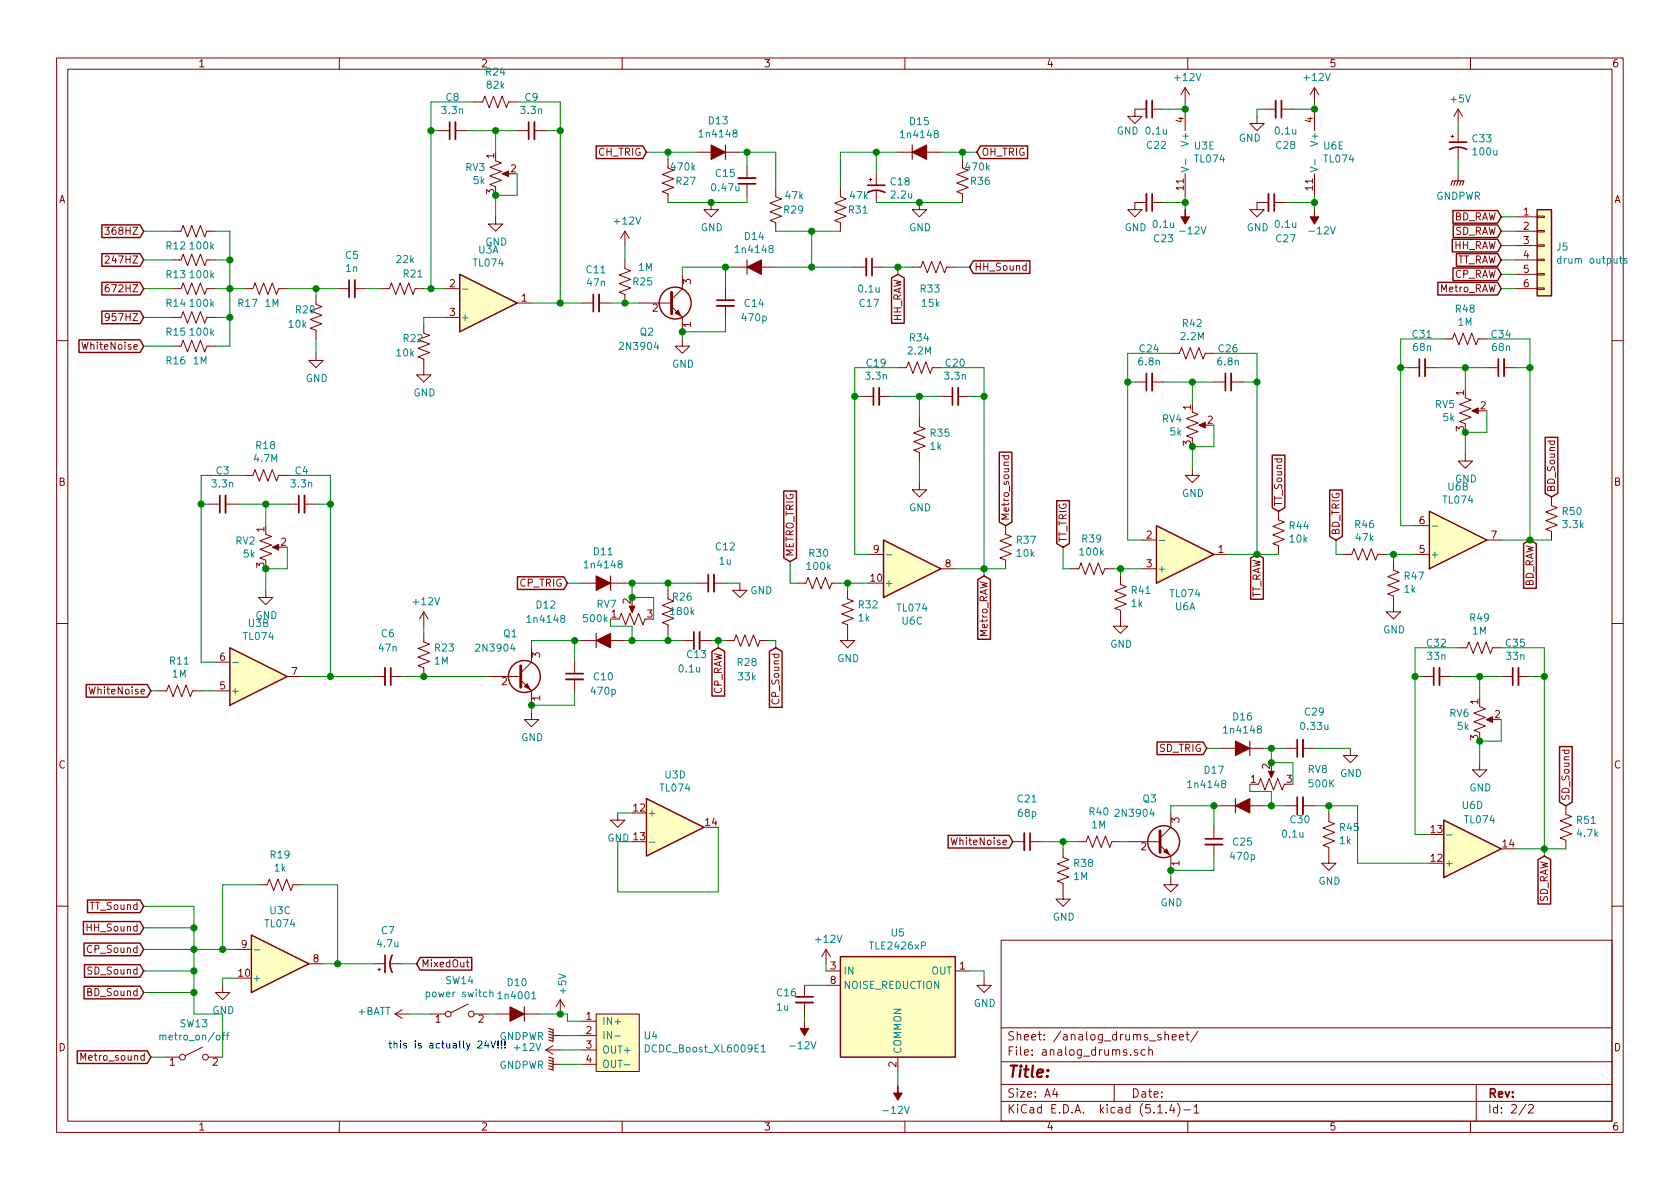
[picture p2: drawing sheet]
<svg xmlns="http://www.w3.org/2000/svg" width="297mm" height="210mm" viewBox="0 0 297 210" stroke-linecap="round" stroke-linejoin="round" font-family="sans-serif">
<g fill="none" stroke="#840000" stroke-width=".18">
<path d="M10 10.3h277v189.9h-277zM12 12.2h273v186.1h-273zM60 10.3v1.9M83.8 18h1.5l.4-1 .8 2 .7-2 .8 2 .8-2 .7 2 .4-1h1.5M110 10.3v1.9M160 10.3v1.9M202.7 19.3h-2v1.3h1.2l-1.2 1.2-1.3-1.2h1.3M203.7 19.3h2M209.5 15.5l-.7 1.3M209.5 15.5v2.5M209.5 19.3v3.8M209.5 15.5l.8 1.3"/>
<path d="M210 10.3v1.9M223.5 19.3h2.1M226.6 19.3h2M232.4 15.5v2.5M232.4 19.3v3.8M232.4 15.5l-.8 1.3M232.4 15.5l.8 1.3M257.8 19.3l-.8 1.3M257.8 19.3v2.5M257.8 19.3l.8 1.3M260 10.3v1.9M77.5 23.1h2"/>
<path d="M80.5 23.1h2M87.6 28.4l1 .4-2 .8 2 .7-2 .8 2 .8-2 .7 1 .4M87.6 38.3v1.3h1.3l-1.3 1.3-1.2-1.3h1.2M89.2 30.7h1M91.4 23.1h2.1M94.5 23.1h2M118.1 28.2v1.5l1 .4-2 .8 2 .7-2 .8 2 .7-2 .8 1 .4v1.5M123.2 26.9h7.6M125.7 35.8v1.3h1.3l-1.3 1.2-1.2-1.2h1.2M132.1 29.5v2M132.1 32.5v2M137.2 33.3v1.5l1 .4-2.1 .7 2.1 .8-2.1 .8 2.1 .7-2.1 .8 1.1 .4v1.5"/>
<path d="M148.6 33.3v1.5l1 .4-2 .7 2 .8-2 .8 2 .7-2 .8 1 .4v1.5M153.7 31.7h.5M153.9 31.5v.5M154.9 30.7v2.1M154.9 33.8v2M158.7 26.9h7.7M162.6 35.8v1.3h1.2l-1.2 1.2-1.3-1.2h1.3M170.2 28.2v1.5l1 .4-2 .8 2 .7-2 .8 2 .7-2 .8 1 .4v1.5M202.7 35.8h-2v1.3h1.2l-1.2 1.2-1.3-1.2h1.3M203.7 35.8h2M209.5 30.7v3.8M222.2 20.6v1.2h1.3l-1.3 1.3-1.2-1.3h1.2"/>
<path d="M224.3 35.8h-2.1v1.3h1.3l-1.3 1.2-1.2-1.2h1.2M225.3 35.8h2M232.4 30.7v3.8M256.5 24.1h.5M256.8 23.9v.5M257.8 23.1v2M257.8 26.2v2M257.8 30.7v1.3M268 38.3h3.8M271.8 38.2h1.2v.3h-1.2zM18.5 40.2h.8l-.4 .5 .4 .1v.4l-.2 .2-.6-.1M18.6 45.4l.5-.1 .2 .3-.8 .9h.8"/>
<path d="M19.2 50.3l-.4 .1a.81 .81 0 0 0 0 1.2h.4l.1-.5-.2-.3h-.3l-.2 .3M19.3 56l-.2 .2h-.4l-.1-.2 .1-.5 .4-.1 .2 .1a.84 .84 0 0 1-.4 1.2h-.2M30.5 56.1h1.5l.4-1 .7 2 .8-2 .8 2 .7-2 .8 2 .4-1h1.5M30.5 51h1.5l.4-1 .7 2.1 .8-2.1 .8 2.1 .7-2.1 .8 2.1 .4-1.1h1.5M30.5 46h1.5l.4-1 .7 2 .8-2 .8 2 .7-2 .8 2 .4-1h1.5M30.5 40.9h1.5l.4-1 .7 2 .8-2 .8 2 .7-2 .8 2 .4-1h1.5M43.2 51h1.5l.4-1 .7 2.1 .8-2.1 .8 2.1 .7-2.1 .8 2.1 .4-1.1h1.5M55.9 53.8l1 .4-2 .8 2 .7-2 .8 2 .8-2 .7 1 .4v1.5M55.9 52.3v1.3M59.7 51h2M62.7 51h2.1M67.3 51h1.5l.4-1 .8 2.1 .7-2.1 .8 2.1 .8-2.1 .7 2.1 .4-1.1h1.5"/>
<path d="M74.9 58.9l1 .4-2 .8 2 .7-2 .8 2 .8-2 .7 1 .4v2.8h1.3l-1.3 1.3-1.2-1.3h1.2M74.9 57.4v1.3M78.7 51h2.6M78.7 56.1h2.6M91.4 53.6h2.6M102.9 53.6h2M105.9 53.6h2M110.5 46v1.5l1 .4-2 .7 2 .8-2 .8 2 .7-2 .8 1 .4v1.5M110.5 40.9v2.5M110.5 40.9l-.8 1.3M110.5 40.9l.8 1.3M113 53.6h5.7"/>
<path d="M118.7 54.2l1.9 1.9v2.6M120.6 59.9v1.3h1.3l-1.3 1.3-1.2-1.3h1.2M120.6 48.5v2.5l-1.9 2M128.3 51v2.1M128.3 54.1v2M129.5 47.2h7.7M151.1 47.2h2.1M154.2 47.2h2M161.3 47.2h1.5l.4-1 .8 2.1 .7-2.1 .8 2.1 .7-2.1 .8 2.1 .4-1.1h1.5M181.4 47h-.3l-.3 .2 .1 .5h.5M181.4 46.5v1.3M255.3 59.9h1.5l.4-1 .7 2.1 .8-2.1 .8 2.1 .7-2.1 .8 2.1 .4-1.1h1.5"/>
<path d="M268 51h3.8M268 46h3.8M268 40.9h3.8M268 43.4h3.8M268 48.5h3.8M271.8 48.4h1.2v.2h-1.2zM271.8 50.9h1.2v.3h-1.2zM271.8 45.8h1.2v.3h-1.2zM271.8 40.8h1.2v.2h-1.2zM271.8 43.3h1.2v.3h-1.2zM10 60.2h2M30.5 61.2h1.5l.4-1 .7 2 .8-2 .8 2 .7-2 .8 2 .4-1h1.5"/>
<path d="M55.9 62.5v1.2h1.2l-1.2 1.3-1.3-1.3h1.3M152.4 70.1h2M155.4 70.1h2.1M158.7 65h1.6l.4-1 .7 2 .8-2 .7 2 .8-2 .8 2 .3-1h1.6M162.6 73.9v1.5l1 .4-2.1 .8 2.1 .7-2.1 .8 2.1 .8-2.1 .7 1.1 .4v1.5M166.4 70.1h2M169.4 70.1h2M200.7 67.6h2M203.7 67.6h2M207 62.5h1.5l.4-1 .8 2 .7-2 .8 2 .8-2 .7 2 .4-1h1.5M210.8 72.9l1 .4-2 .7 2 .8-2 .8 2 .7-2 .8 1 .4M212.3 75.2h1.1"/>
<path d="M214.6 67.6h2.1M217.7 67.6h2M248.9 65h2.1M252 65h2M259.1 70.4l1 .3-2 .8 2 .8-2 .7 2 .8-2 .7 1 .4M260.6 72.6h1M262.9 65h2M265.9 65h2.1M273.6 78h1.3M274.1 78l-.1 .4 .3 .2 .5-.1v-.5M285 60.2h2M36.8 89.1h2.1"/>
<path d="M39.9 89.1h2M43.2 84.1h1.5l.4-1 .7 2 .8-2 .8 2 .7-2 .8 2 .4-1h1.5M47 94.5l1 .4-2 .7 2 .8-2 .7 2 .8-2 .8 1 .4M48.5 96.8h1M50.8 89.1h2M53.8 89.1h2.1M153.7 98h2.5M162.6 85.3v1.3h1.2l-1.2 1.3-1.3-1.3h1.3M177.1 80.6h1.3M177.6 80.6l-.1 .3 .2 .3 .6-.1v-.5M177.8 93v1.5l1 .4-2 .7 2 .8-2 .7 2 .8-2 .8 1 .4v1.5M201.9 95.5h2.6"/>
<path d="M210.8 82.8v1.3h1.3l-1.3 1.2-1.3-1.2h1.3M214.6 98h2.6M226.1 90.4v1.5l1 .4-2.1 .8 2.1 .7-2.1 .8 2.1 .8-2.1 .7 1.1 .4v1.5M237.5 98h1.5l.4-1 .8 2.1 .7-2.1 .8 2.1 .7-2.1 .8 2.1 .4-1.1h1.5M246.4 99.3v1.5l1 .4-2 .8 2 .7-2 .8 2 .8-2 .7 1 .4v2.8h1.2l-1.2 1.3-1.3-1.3h1.3M250.2 98h2.5M250.2 93h2.5M259.1 80.3v1.2h1.2l-1.2 1.3-1.3-1.3h1.3M262.9 95.5h2.5M274.3 87.9v1.5l1 .4-2 .7 2 .8-2 .8 2 .7-2 .8 1 .4v1.5M10 110.3h2M38.1 117.1h2.5"/>
<path d="M47 104.4v1.3h1.3l-1.3 1.2-1.3-1.2h1.3M50.8 119.6h2.5M66 119.6h2.1M69.1 119.6h2M74.9 112v1.5l1 .4-2 .8 2 .7-2 .8 2 .8-2 .7 1 .4v1.5M74.9 108.2v2.5M74.9 108.2l-.7 1.3M74.9 108.2l.8 1.3M86.4 119.6h5.7M94 114.5v2.6l-1.9 1.9M101.6 117.1v2M102.9 113.3h7.6"/>
<path d="M102.9 103.1h7.6M109.2 109.5h.3l.4-1 .7 2 .8-2 .7 2 .8-2 .8 2 .3-1M111.8 106.9v1M118.1 104.4v1.5l1 .4-2 .8 2 .7-2 .8 2 .7-2 .8 1 .4v1.5M120.6 113.3h2.1M123.2 103.1h2M123.7 113.3h2M126.2 103.1h2.1M128.3 113.3h1.5l.4-1 .7 2 .8-2 .8 2 .7-2 .8 2 .4-1h1.5M130.8 103.1v1.3h1.3l-1.3 1.3-1.3-1.3h1.3M141 103.1h1.5l.4-1 .7 2 .8-2 .8 2 .7-2 .8 2 .4-1h1.5M149.9 104.4v1.5l1 .4-2.1 .8 2.1 .7-2.1 .8 2.1 .7-2.1 .8 1.1 .4v2.8h1.2l-1.2 1.2-1.3-1.2h1.3"/>
<path d="M166.4 100.6h2.5M189.2 100.6h1.6l.3-1 .8 2 .8-2 .7 2 .8-2 .7 2 .4-1h1.5M198.1 101.8v1.6l1 .4-2 .7 2 .8-2 .7 2 .8-2 .8 1 .3v2.8h1.3l-1.3 1.3-1.3-1.3h1.3M201.9 100.6h2.6M251.5 119.6h2M254.5 119.6h2M257.8 114.5h1.5l.4-1 .8 2.1 .7-2.1 .8 2.1 .8-2.1 .7 2.1 .4-1.1h1.5M265.4 119.6h2.1M268.5 119.6h2M285 110.3h2M27.9 122.2h1.6l.3-1 .8 2 .8-2 .7 2 .8-2 .8 2 .3-1h1.6M38.1 122.2h2.5"/>
<path d="M92.1 120.3l1.9 1.9v2.5M94 126v1.2h1.2l-1.2 1.3-1.3-1.3h1.3M101.6 120.1v2.1M215.9 132.3h7.6M222.2 138.7h.3l.4-1 .7 2 .8-2 .8 2 .7-2 .8 2 .4-1M224.8 136.1v1.1M227.3 132.3h2.1M230.4 132.3h2M238.8 132.3v1.3h1.2l-1.2 1.3-1.3-1.3h1.3M261.6 134.9v1.2h1.3l-1.3 1.3-1.3-1.3h1.3M261.6 125l1 .3-2 .8 2 .8-2 .7 2 .8-2 .8 1 .3M263.1 127.2h1.1"/>
<path d="M45.7 156.5h1.5l.4-1.1 .8 2.1 .7-2.1 .8 2.1 .8-2.1 .7 2.1 .4-1h1.5M109.2 143.8v1.2h1.3l-1.3 1.3-1.3-1.3h1.3M179.1 148.8h2M182.1 148.8h2M188 150.1v1.5l1 .4-2.1 .8 2.1 .7-2.1 .8 2.1 .8-2.1 .7 1.1 .4v2.8h1.2l-1.2 1.3-1.3-1.3h1.3M190.5 148.8h1.5l.4-1 .8 2.1 .7-2.1 .8 2.1 .8-2.1 .7 2.1 .4-1.1h1.5M199.4 148.8h5.7M205.1 149.5l1.9 1.9v2.5M207 155.2v1.3h1.3l-1.3 1.2-1.3-1.2h1.3M207 143.8v2.5l-1.9 1.9M214.6 146.3v2M214.6 149.3v2.1"/>
<path d="M215.9 142.5h7.6M227.3 142.5h2.1M230.4 142.5h2M234.9 143.8v1.5l1.1 .4-2.1 .7 2.1 .8-2.1 .7 2.1 .8-2.1 .8 1 .4v2.7h1.3l-1.3 1.3-1.2-1.3h1.2M276.9 142.5v1.5l1 .4-2.1 .8 2.1 .7-2.1 .8 2.1 .7-2.1 .8 1.1 .4v1.5M10 160.2h2M39.4 174.2v1.3h1.2l-1.2 1.3-1.3-1.3h1.3M41.9 167.9h2.5M54.6 170.4h2.5M66 170.4h2.1M66.8 171.4h.5M67.1 171.2v.5"/>
<path d="M69.1 170.4h2M69.8 179.3h2.6M69.8 179.3l1.3 .8M71.1 178.6l-1.3 .7M76.2 179.3h2.5M82.4 170.1h.5M82.6 169.7v1.1l.3 .2M82.8 177.5l-3 1.6M83.8 179.3h2.6M87.6 179.3h7.6M99.1 176.8l-.8 1.2M99.1 176.8v2.5"/>
<path d="M99.1 176.8l.7 1.2M105.4 179.3h7.6v10.2h-7.6zM142.2 174.2v2.1M142.2 177.3v2M146 171.7h2.6M146 174.2h2.6M146 167.9l-.7 1.3M146 167.9v2.5M146 167.9l.8 1.3M168.9 171.7h2.5M174 173v1.2h1.3l-1.3 1.3-1.3-1.3h1.3M177 166.3h108v32h-108z"/>
<path d="M285 160.2h2M29.2 186.9h2.5M35.8 185.2l-3 1.5M36.8 186.9h2.6M60 198.3v1.9M96.5 185.7l1.3 .7M96.5 185.7h2.6M97.8 184.9l-1.3 .8M97.8 183.1h1.3M97.8 188.2h1.3M102.9 185.7h2.5M102.9 180.6h2.5"/>
<path d="M102.9 183.1h2.5M102.9 188.2h2.5M110 198.3v1.9M158.7 186.9v2.6M160 198.3v1.9M177 194.8h108M177 191.8h108M177 187.8h108M177 181.8h108M186.5 192.5l-.4 1h1M186.8 193v1M197 191.8v3"/>
<path d="M201.1 185.7l-.3-.1-.2 .2v.2l.5 .2v.3h-.5M202.5 185.7l-.4-.1-.3 .3v.6l.3 .1 .4-.1M203.1 185.7l.2-.1 .4 .1 .1 .9M203.1 185.1v1.5M204.7 196.8h.8M206 183.1l.2-.2 .4 .1v.9M206.2 196.7v.1M207.2 195.2l-.4 1.1h.9M207.3 183.4l.7-.1-.1-.3-.4-.1-.2 .2v.7h.6M207.5 195.8v1M208.2 195.1a1.71 1.71 0 0 1 0 2.3M208.5 183.4l.7-.1v-.3l-.4-.1-.3 .2 .1 .7h.6"/>
<path d="M209.3 196.3h1.2M209.7 182.9h.6M209.9 182.4v1.3l.4 .2M210 198.3v1.9M211.1 195.8l.4-.5v1.5M211.1 196.8h.9M211.8 182.3l-1.3 2M260 198.3v1.9M261 191.8v6.5M269.8 195.2l-1.2 2M270.3 195.5l.2-.2h.3l.3 .5-.9 1h.9"/>
<circle cx="79.2" cy="179.3" r=".51"/>
<circle cx="83.3" cy="179.3" r=".51"/>
<circle cx="32.3" cy="186.9" r=".51"/>
<circle cx="36.3" cy="186.9" r=".51"/>
</g>
<g fill="none" stroke="#840000" stroke-width=".33">
<path d="M202.7 17.8v3M225.6 17.8v3M80.5 21.6v3M94.5 21.6v3M130.6 31.5h3M202.7 34.3v3M224.3 34.3v3M62.7 49.5v3.1M105.9 52.1v3M126.7 54.1h3.1M153.2 45.7v3.1M155.4 68.6v3"/>
<path d="M169.4 68.6v3M203.7 66v3.1M217.7 66v3.1M252 63.5v3M265.9 63.5v3M39.9 87.6v3.1M53.8 87.6v3.1M68.1 118.1v3.1M123.7 111.8v3M126.2 101.6v3M254.5 118.1v3.1M268.5 118.1v3.1"/>
<path d="M100.1 120.1h3M230.4 130.8v3.1M181.1 147.3v3.1M213.1 149.3h3.1M230.4 141v3M140.7 177.3h3.1"/>
</g>
<g fill="none" stroke="#840000" stroke-width=".3">
<path d="M203.7 17.8v3M226.6 17.8v3M79.5 21.6v3M93.5 21.6v3M130.6 32.5h3M153.4 34a3.2 3.2 0 0 1 3.1 0M153.4 32.8h3.1M203.7 34.3v3M225.3 34.3v3M256.3 26.4a3.2 3.2 0 0 1 3 0M256.3 25.1h3M61.7 49.5v3.1"/>
<path d="M104.9 52.1v3M126.7 53.1h3.1M154.2 45.7v3.1M154.4 68.6v3M168.4 68.6v3M202.7 66v3.1M216.7 66v3.1M251 63.5v3M264.9 63.5v3M38.9 87.6v3.1M52.8 87.6v3.1M69.1 118.1v3.1"/>
<path d="M100.1 119.1h3M122.7 111.8v3M125.2 101.6v3M253.5 118.1v3.1M267.5 118.1v3.1M229.4 130.8v3.1M182.1 147.3v3.1M213.1 148.3h3.1M229.4 141v3M68.1 168.9v3.1M69.3 168.9a3.2 3.2 0 0 0 0 3.1M140.7 176.3h3.1"/>
</g>
<g fill="none" stroke="#840000" stroke-width=".2">
<path d="M128.3 25.6v2.6M161.3 25.6v2.6M256.5 32.8l.3-.8h2l-.2 .8M257.3 32l-.3 .8M257.8 32l-.2 .8M258.3 32l-.2 .8M132.1 46v2.5M105.4 112v2.5M107.9 101.8v2.6M221 131.1v2.5M218.4 141.2v2.6M92.7 178v2.6"/>
<path d="M97 181.9l.8 .2v2l-.8-.2M97 182.4l.8 .2M97 182.9l.8 .2M97 183.4l.8 .2M97 186.9l.8 .3v2l-.8-.2M97 187.4l.8 .3M97 188l.8 .2M97 188.5l.8 .2"/>
</g>
<g fill="#840000" stroke="#840000" stroke-width=".2">
<path d="M125.7 25.6l2.6 1.3-2.6 1.3z"/>
<path d="M161.3 26.9l2.5-1.3v2.6z"/>
<path d="M105.4 113.3l2.5-1.3v2.5z"/>
<path d="M105.4 101.8l2.5 1.3-2.5 1.3z"/>
<path d="M132.1 47.2l2.5-1.2v2.5z"/>
<path d="M90.2 178l2.5 1.3-2.5 1.3z"/>
<path d="M218.4 142.5l2.6-1.3v2.6z"/>
<path d="M218.4 131.1l2.6 1.2-2.6 1.3z"/>
</g>
<g fill="#840000" stroke="#840000" stroke-width=".18">
<path d="M48.1 96.8l1.2-.5v1z"/>
<path d="M92.7 121.4l.5-.5 .5 1z"/>
<path d="M205.7 150.6l.5-.5 .6 1z"/>
<path d="M88.8 30.7l1.1-.5v1z"/>
<path d="M119.4 55.4l.5-.5 .5 1z"/>
<path d="M224.3 136.4h1l-.5 1.1z"/>
<path d="M111.3 107.2h1l-.5 1.1z"/>
<path d="M209.5 37.1v1.2h.8l-.8 1.3-.7-1.3h.7z"/>
<path d="M232.4 37.1v1.2h.8l-.8 1.3-.8-1.3h.8z"/>
<path d="M158.7 192v1.3h.8l-.8 1.3-.7-1.3h.7z"/>
<path d="M142.2 180.6v1.3h.8l-.8 1.2-.7-1.2h.7z"/>
<path d="M260.2 72.6l1.2-.5v1z"/>
<path d="M262.8 127.2l1.1-.5v1.1z"/>
<path d="M212 75.2l1.1-.5v1z"/>
</g>
<g fill="#ffffc2" stroke="#ffffc2" stroke-width=".18">
<path d="M156.2 95.5l10.2 5.1-10.2 5.1z"/>
<path d="M255.3 145l10.1 5.1-10.1 5.1z"/>
<path d="M81.3 48.5l10.1 5.1-10.1 5.1z"/>
<path d="M40.6 114.5l10.2 5.1-10.2 5.1z"/>
<path d="M44.4 165.3l10.2 5.1-10.2 5.1z"/>
<path d="M114.3 141.2l10.2 5.1-10.2 5.1z"/>
<path d="M271.8 37.1h2.5v15.2h-2.5z"/>
<path d="M148.6 169.2h20.3v17.7h-20.3z"/>
<path d="M105.4 179.3h7.6v10.2h-7.6z"/>
<path d="M252.7 90.4l10.2 5.1-10.2 5.1z"/>
<path d="M204.5 93l10.1 5-10.1 5.1z"/>
</g>
<g fill="none" stroke="#840000" stroke-width=".25">
<path d="M18 39.8h6.8l.6 1.1-.6 1.1h-6.8zM105.4 25.8h8.3l.6 1.1-.6 1.1h-8.3zM173.4 25.8h8.3v2.2h-8.3l-.7-1.1zM256.9 37.2h7.9l.6 1.1-.6 1.2h-7.9zM256.9 39.8h7.9l.6 1.1-.6 1.1h-7.9zM271.8 37.1h2.5v15.2h-2.5zM18 49.9h6.8l.6 1.1-.6 1.2h-6.8zM18 55h6.8l.6 1.1-.6 1.1h-6.8zM18 44.9h6.8l.6 1.1-.6 1.1h-6.8zM81.3 48.5l10.1 5.1-10.1 5.1zM157.6 49.1l1.1-.6 1.2 .6v8.1h-2.3zM172.1 46.1h10v2.3h-10l-.7-1.2z"/>
<path d="M254.2 49.9h10.6l.6 1.1-.6 1.2h-10.6zM256.8 42.3h8l.6 1.1-.6 1.1h-8zM256.9 47.4h7.9l.6 1.1-.6 1.1h-7.9zM257.5 44.9h7.3l.6 1.1-.6 1.1h-7.3zM14 60.1h10.8l.6 1.1-.6 1.1h-10.8zM176.7 80h2.2v12.3l-1.1 .7-1.1-.7zM273.2 77.3h2.2v9.9l-1.1 .7-1.1-.7zM138.6 86.8h2.2v11.9l-1.1 .6-1.1-.6zM156.2 95.5l10.2 5.1-10.2 5.1zM186.8 88.5h2.3v7.6l-1.1 .7-1.2-.7zM204.5 93l10.1 5-10.1 5.1zM221.1 98.7l1.1-.7 1.2 .7v7.3h-2.3z"/>
<path d="M224.9 80.5h2.3v9.3l-1.1 .6-1.2-.6zM235.1 86.7h2.2v8.2l-1.1 .6-1.1-.6zM252.7 90.4l10.2 5.1-10.2 5.1zM269.4 96.1l1.1-.6 1.1 .6v7.9h-2.2zM40.6 114.5l10.2 5.1-10.2 5.1zM91.5 102h8.2l.6 1.1-.6 1.1h-8.2zM125.9 115.2l1.1-.7 1.1 .7v7.9h-2.2zM136 115.2l1.2-.7 1.1 .7v9.9h-2.3zM172.9 102.5l1.1-.7 1.1 .7v10.5h-2.2zM15.2 121.1h10.8l.7 1.1-.7 1.1h-10.8zM204.6 131.2h8.1l.7 1.1-.7 1.1h-8.1zM275.7 132h2.3v9.9l-1.1 .6-1.2-.6z"/>
<path d="M15.5 159.2h9.3l.6 1.1-.6 1.1h-9.3zM114.3 141.2l10.2 5.1-10.2 5.1zM167.6 147.7h10.8l.7 1.1-.7 1.2h-10.8zM255.3 145l10.1 5.1-10.1 5.1zM271.9 152l1.1-.6 1.2 .6v7.9h-2.3zM14.8 163h10l.6 1.1-.6 1.1h-10zM14.9 174.4h9.9l.6 1.1-.6 1.1h-9.9zM14.9 166.8h9.9l.6 1.1-.6 1.1h-9.9zM14.9 170.6h9.9l.6 1.1-.6 1.1h-9.9zM44.4 165.3l10.2 5.1-10.2 5.1zM74.3 169.3h9.1v2.2h-9.1l-.6-1.1zM148.6 169.2h20.3v17.7h-20.3z"/>
<path d="M13.7 185.8h12.3l.7 1.1-.7 1.2h-12.3z"/>
<circle cx="119.4" cy="53.6" r="2.82"/>
<circle cx="92.7" cy="119.6" r="2.82"/>
<circle cx="205.7" cy="148.8" r="2.82"/>
</g>
<g fill="none" stroke="#008484" stroke-width=".18">
<path d="M208.8 29.5l1.3 .5-1.3 .4M209.6 28.2v.9M231.7 29.5l1.3 .5-1.3 .4M232.5 28.2v.9M81.8 51.1h1M286.3 45.7h.5M286.5 45.3v1.1l.3 .2M287.7 45.8l-.3-.1-.2 .2v.2l.5 .1v.3h-.5M156.7 98.1h1M205 95.6h.9M253.2 93h1M41.1 117.2h1"/>
<path d="M114.8 148.9h1M255.8 147.6h.9M44.9 168h1M86.6 175.6l.2-.2 .3 .1 .1 .8M86.6 175v1.3M94 176.6h.8M28.3 183.2l.1-.1h.4v.8M28.3 183.1v.8M39.3 183.1h.5M39.8 182.6l-.4 .2v1.1M40 183.1h.5M40.5 182.6l-.3 .2v1.1"/>
<path d="M108.7 183.2h1M110.4 188.3h1M134.6 185.1l.4-.3v1.2M134.6 186h.7"/>
</g>
<path d="M118.7 51.7v3.8M92.1 117.7v3.8M205.1 146.9v3.8" fill="none" stroke="#840000" stroke-width=".51"/>
<g fill="none" stroke="#008400" stroke-width=".18">
<path d="M83.8 18h-7.6v33M91.4 18h7.7v35.6M209.5 18v1.3h-3.8M223.5 19.3h-1.3v1.3M232.4 18v1.3h-3.8M76.2 23.1h1.3M82.5 23.1h8.9M87.6 23.1v3.8M91.4 30.7v3.8h-3.8v3.8M96.5 23.1h2.6M114.3 26.9h8.9M118.1 26.9v1.3"/>
<path d="M130.8 26.9h6.4v6.4M132.1 34.5v1.3h-14M132.1 26.9v2.6M154.9 35.8h15.3M154.9 26.9v3.8M158.7 26.9h-10.1v6.4M166.4 26.9h6.3M170.2 26.9v1.3M205.7 35.8h3.8M209.5 34.5v2.6M227.3 35.8h5.1M232.4 34.5v2.6"/>
<path d="M257.8 21.8v1.3M257.8 28.2v2.5M265.4 38.3h2.6M25.4 51h5.1M25.4 46h5.1M25.4 40.9h5.1M25.4 56.1h5.1M38.1 51h5.1M38.1 46h2.5M38.1 40.9h2.5v20.3h-2.5M38.1 56.1h2.5M50.8 51h8.9"/>
<path d="M55.9 51v1.3M55.9 59.9v2.6M64.8 51h2.5M74.9 51h3.8M78.7 56.1h-3.8v1.3M94 53.6h8.9M107.9 53.6h5.1M110.5 43.4v2.6M128.3 56.1v2.6h-7.7v1.2M128.3 47.2v3.8M129.5 47.2h-8.9v1.3M137.2 40.9h11.4"/>
<path d="M137.2 47.2h13.9M143.5 40.9v6.3M156.2 47.2h5.1M158.7 47.2v1.3M168.9 47.2h2.5M255.3 59.9h-7.7v33.1h2.6M262.9 59.9h7.6v35.6M265.4 51h2.6M265.4 48.5h2.6M265.4 46h2.6M265.4 43.4h2.6M265.4 40.9h2.6"/>
<path d="M25.4 61.2h5.1M151.1 70.1h1.3M157.5 70.1h8.9M158.7 65h-7.6v33h2.6M162.6 70.1v3.8M166.4 65h7.6v36.8M171.4 70.1h2.6M199.4 67.6h1.3M205.7 67.6h8.9M207 62.5h-7.6v33h2.5M210.8 67.6v3.8M214.6 62.5h7.6v35.5"/>
<path d="M214.6 75.2v3.8h-3.8v3.8M219.7 67.6h2.5M247.6 65h1.3M254 65h8.9M259.1 65v3.8M262.9 72.6v3.8h-3.8v3.9M268 65h2.5M35.6 89.1h1.2M41.9 89.1h8.9M43.2 84.1h-7.6v33h2.5M47 89.1v3.9M50.8 96.8v3.8h-3.8v3.8"/>
<path d="M50.8 84.1h7.6v35.5M55.9 89.1h2.5M139.7 99.3v3.8h1.3M162.6 81.5v3.8M188 96.8v3.8h1.2M217.2 98h8.9M236.2 95.5v2.5h1.3M245.1 98h5.1M246.4 98v1.3M265.4 95.5h8.9M53.3 119.6h12.7M71.1 119.6h15.3"/>
<path d="M74.9 110.7v1.3M100.3 103.1h2.6M101.6 113.3v3.8M102.9 113.3h-8.9v1.2M107.9 109.5v1.2h3.9v2.6M110.5 113.3h10.1M110.5 103.1h12.7M111.8 103.1v2.6h3.8v3.8M118.1 103.1v1.3M118.1 112v1.3M125.7 113.3h2.6M127 113.3v1.2"/>
<path d="M128.3 103.1h2.5M135.9 113.3h1.3v1.2M148.6 103.1h5.1M149.9 103.1v1.3M168.9 100.6h8.9M196.8 100.6h5.1M198.1 100.6v1.2M250.2 119.6h1.3M256.5 119.6h8.9M257.8 114.5h-7.6v33.1h2.5M261.6 119.6v3.8M265.4 114.5h7.6v36.9"/>
<path d="M270.5 119.6h2.5M26.7 122.2h1.2M35.6 122.2h2.5M101.6 122.2v2.5h-7.6v1.3M213.4 132.3h2.5M221 138.7v1.2h3.8v2.6M223.5 132.3h3.8M224.8 132.3v2.6h3.8v3.8M232.4 132.3h6.4M265.4 127.2v3.9h-3.8v3.8M45.7 156.5h-6.3v11.4M53.3 156.5h6.4v13.9"/>
<path d="M109.2 143.8h2.6M127 146.3v11.4h-17.8v-8.9M184.1 148.8h6.4M188 148.8v1.3M198.1 148.8h1.3M214.6 151.4v2.5h-7.6v1.3M214.6 142.5v3.8M215.9 142.5h-8.9v1.3M223.5 142.5h3.8M232.4 142.5h7.6v10.1h12.7M234.9 142.5v1.3M268 150.1h8.9"/>
<path d="M25.4 171.7h8.9M25.4 160.3h8.9v19h5.1v7.6M25.4 167.9h16.5M25.4 175.5h8.9M25.4 164.1h8.9M41.9 173h-2.5v1.2M57.1 170.4h8.9M71.1 170.4h2.6M72.4 179.3h3.8M86.4 179.3h1.2M95.2 179.3h5.1v1.3h2.6M142.2 174.2h3.8"/>
<path d="M142.2 179.3v1.3M146 170.4v1.3M171.4 171.7h2.6v1.3M26.7 186.9h2.5M99.1 185.7h3.8M99.1 188.2h3.8M99.1 183.1h3.8M158.7 189.5v2.5"/>
</g>
<path d="M84.5 184.2l.5-.1 .2 .1v.2v.2l-.8 .7h.8M86 184l-.3 .9h.8M86.3 184.5v.8M86.8 184.1l.4 1.2 .4-1.2M88.1 185.2v.1M88.1 184.1v.8M88.7 185.2v.1M88.7 184.1v.8M89.3 185.2v.1M89.3 184.1v.8" fill="none" stroke="#0000c2" stroke-width=".18"/>
<g fill="#008400" stroke="#008400" stroke-width=".25">
<circle cx="222.3" cy="98" r=".51"/>
<circle cx="40.6" cy="56.1" r=".51"/>
<circle cx="127" cy="113.3" r=".51"/>
<circle cx="111.8" cy="105.7" r=".51"/>
<circle cx="224.8" cy="142.5" r=".51"/>
<circle cx="118.1" cy="103.1" r=".51"/>
<circle cx="273" cy="119.6" r=".51"/>
<circle cx="188" cy="148.8" r=".51"/>
<circle cx="118.1" cy="113.3" r=".51"/>
<circle cx="250.2" cy="119.6" r=".51"/>
<circle cx="158.8" cy="47.2" r=".51"/>
<circle cx="224.8" cy="134.9" r=".51"/>
<circle cx="273" cy="150.1" r=".51"/>
<circle cx="40.6" cy="46" r=".51"/>
<circle cx="40.6" cy="51" r=".51"/>
<circle cx="55.9" cy="51" r=".51"/>
<circle cx="47" cy="100.6" r=".51"/>
<circle cx="232.4" cy="35.8" r=".51"/>
<circle cx="232.4" cy="19.3" r=".51"/>
<circle cx="154.9" cy="26.9" r=".51"/>
<circle cx="162.6" cy="35.8" r=".51"/>
<circle cx="259.1" cy="76.4" r=".51"/>
<circle cx="209.6" cy="35.8" r=".51"/>
<circle cx="170.2" cy="26.9" r=".51"/>
<circle cx="259.1" cy="65" r=".51"/>
<circle cx="270.5" cy="95.5" r=".51"/>
<circle cx="209.6" cy="19.3" r=".51"/>
<circle cx="34.3" cy="171.7" r=".51"/>
<circle cx="34.3" cy="167.9" r=".51"/>
<circle cx="34.3" cy="164.1" r=".51"/>
<circle cx="39.4" cy="167.9" r=".51"/>
<circle cx="207" cy="153.9" r=".51"/>
<circle cx="59.7" cy="170.4" r=".51"/>
<circle cx="47" cy="89.1" r=".51"/>
<circle cx="35.6" cy="89.1" r=".51"/>
<circle cx="58.4" cy="89.1" r=".51"/>
<circle cx="58.4" cy="119.6" r=".51"/>
<circle cx="270.5" cy="65" r=".51"/>
<circle cx="214.6" cy="142.5" r=".51"/>
<circle cx="74.9" cy="119.6" r=".51"/>
<circle cx="247.7" cy="65" r=".51"/>
<circle cx="101.6" cy="113.3" r=".51"/>
<circle cx="94" cy="124.7" r=".51"/>
<circle cx="246.4" cy="98" r=".51"/>
<circle cx="111.8" cy="103.1" r=".51"/>
<circle cx="111.8" cy="113.3" r=".51"/>
<circle cx="149.9" cy="103.1" r=".51"/>
<circle cx="235" cy="142.5" r=".51"/>
<circle cx="87.6" cy="34.5" r=".51"/>
<circle cx="210.8" cy="79" r=".51"/>
<circle cx="87.6" cy="23.1" r=".51"/>
<circle cx="210.8" cy="67.6" r=".51"/>
<circle cx="34.3" cy="175.5" r=".51"/>
<circle cx="76.2" cy="23.1" r=".51"/>
<circle cx="99.1" cy="23.1" r=".51"/>
<circle cx="174" cy="100.6" r=".51"/>
<circle cx="76.2" cy="51" r=".51"/>
<circle cx="174" cy="70.1" r=".51"/>
<circle cx="261.6" cy="119.6" r=".51"/>
<circle cx="151.1" cy="70.1" r=".51"/>
<circle cx="99.1" cy="53.6" r=".51"/>
<circle cx="224.8" cy="132.3" r=".51"/>
<circle cx="261.6" cy="131.1" r=".51"/>
<circle cx="120.7" cy="58.7" r=".51"/>
<circle cx="128.3" cy="47.2" r=".51"/>
<circle cx="162.6" cy="70.1" r=".51"/>
<circle cx="110.5" cy="53.6" r=".51"/>
<circle cx="99.1" cy="179.3" r=".51"/>
<circle cx="143.5" cy="47.2" r=".51"/>
<circle cx="198.1" cy="100.6" r=".51"/>
<circle cx="143.5" cy="40.9" r=".51"/>
<circle cx="199.4" cy="67.6" r=".51"/>
<circle cx="222.3" cy="67.6" r=".51"/>
<circle cx="132.1" cy="26.9" r=".51"/>
<circle cx="125.7" cy="35.8" r=".51"/>
<circle cx="118.1" cy="26.9" r=".51"/>
</g>
<text font-size="2.8" fill="#840000" x="178" y="190.5">Title:</text>
<g font-size="2.1" fill="#840000">
<text x="178" y="184">Sheet: /analog_drums_sheet/</text>
<text x="178" y="186.7">File: analog_drums.sch</text>
<text x="178" y="196.9">KiCad E.D.A. kicad (5.1.4)-1</text>
<text x="178" y="194.1">Size: A4</text>
<text x="200" y="194.1">Date:</text>
<text x="263" y="194.1">Rev:</text>
<text x="263" y="196.9">Id: 2/2</text>
</g>
<g font-size="1.8" fill="#840000">
<text x="35" y="11.9">1</text>
<text x="85" y="11.9">2</text>
<text x="135" y="11.9">3</text>
<text x="185" y="11.9">4</text>
<text x="235" y="11.9">5</text>
<text x="285" y="11.9">6</text>
<text x="209.3" y="21.7" transform="rotate(-90 209.3 21.7)">4</text>
<text x="232.2" y="21.7" transform="rotate(-90 232.2 21.7)">4</text>
<text x="87.4" y="28" transform="rotate(-90 87.4 28)">1</text>
<text x="105.7" y="27.6">CH_TRIG</text>
<text x="173.5" y="27.6">OH_TRIG</text>
<text x="10.4" y="35.9">A</text>
<text x="87.4" y="34.4" transform="rotate(-90 87.4 34.4)">3</text>
<text x="90.3" y="30.5">2</text>
<text x="209.3" y="33.6" transform="rotate(-90 209.3 33.6)">11</text>
<text x="232.2" y="33.6" transform="rotate(-90 232.2 33.6)">11</text>
<text x="285.4" y="35.9">A</text>
<text x="19.3" y="41.5">368HZ</text>
<text x="256.9" y="39">BD_RAW</text>
<text x="257" y="41.5">SD_RAW</text>
<text x="269.4" y="38.1">1</text>
<text x="269.4" y="40.6">2</text>
<text x="19.3" y="46.6">247HZ</text>
<text x="172.2" y="47.9">HH_Sound</text>
<text x="256.9" y="44.1">HH_RAW</text>
<text x="257.3" y="46.6">TT_RAW</text>
<text x="269.4" y="43.2">3</text>
<text x="269.4" y="45.7">4</text>
<text x="19.3" y="51.7">672HZ</text>
<text x="79.5" y="50.8">2</text>
<text x="92.2" y="53.3">1</text>
<text x="122.2" y="50.3" transform="rotate(-90 122.2 50.3)">3</text>
<text x="254.6" y="51.7">Metro_RAW</text>
<text x="257" y="49.1">CP_RAW</text>
<text x="269.4" y="48.3">5</text>
<text x="269.4" y="50.8">6</text>
<text x="19.3" y="56.8">957HZ</text>
<text x="79.5" y="55.9">3</text>
<text x="115.4" y="55.1">2</text>
<text x="122.2" y="57.9" transform="rotate(-90 122.2 57.9)">1</text>
<text x="159.4" y="57.1" transform="rotate(-90 159.4 57.1)">HH_RAW</text>
<text x="15" y="61.8">WhiteNoise</text>
<text x="258.8" y="69.9" transform="rotate(-90 258.8 69.9)">1</text>
<text x="210.6" y="72.5" transform="rotate(-90 210.6 72.5)">1</text>
<text x="213.5" y="74.9">2</text>
<text x="258.8" y="76.3" transform="rotate(-90 258.8 76.3)">3</text>
<text x="261.8" y="72.4">2</text>
<text x="210.6" y="78.8" transform="rotate(-90 210.6 78.8)">3</text>
<text x="10.4" y="85.9">B</text>
<text x="226.7" y="89.6" transform="rotate(-90 226.7 89.6)">TT_Sound</text>
<text x="275" y="87.1" transform="rotate(-90 275 87.1)">BD_Sound</text>
<text x="285.4" y="85.9">B</text>
<text x="46.7" y="94.1" transform="rotate(-90 46.7 94.1)">1</text>
<text x="178.4" y="92.2" transform="rotate(-90 178.4 92.2)">Metro_sound</text>
<text x="188.6" y="96" transform="rotate(-90 188.6 96)">TT_TRIG</text>
<text x="202.7" y="95.2">2</text>
<text x="236.9" y="94.7" transform="rotate(-90 236.9 94.7)">BD_TRIG</text>
<text x="251" y="92.7">6</text>
<text x="263.7" y="95.2">7</text>
<text x="46.7" y="100.4" transform="rotate(-90 46.7 100.4)">3</text>
<text x="49.7" y="96.5">2</text>
<text x="140.3" y="98.5" transform="rotate(-90 140.3 98.5)">METRO_TRIG</text>
<text x="154.5" y="97.8">9</text>
<text x="167.2" y="100.3">8</text>
<text x="202.7" y="100.3">3</text>
<text x="215.4" y="97.8">1</text>
<text x="251" y="97.8">5</text>
<text x="91.9" y="103.8">CP_TRIG</text>
<text x="111.5" y="106.8" transform="rotate(-90 111.5 106.8)">2</text>
<text x="154" y="102.9">10</text>
<text x="222.9" y="106.2" transform="rotate(-90 222.9 106.2)">TT_RAW</text>
<text x="271.1" y="104.1" transform="rotate(-90 271.1 104.1)">BD_RAW</text>
<text x="108.1" y="109.2">1</text>
<text x="114.5" y="109.2">3</text>
<text x="174.6" y="112.7" transform="rotate(-90 174.6 112.7)">Metro_RAW</text>
<text x="38.9" y="116.8">6</text>
<text x="51.6" y="119.4">7</text>
<text x="95.5" y="116.3" transform="rotate(-90 95.5 116.3)">3</text>
<text x="16.3" y="122.8">WhiteNoise</text>
<text x="38.9" y="121.9">5</text>
<text x="88.7" y="121.2">2</text>
<text x="95.5" y="123.9" transform="rotate(-90 95.5 123.9)">1</text>
<text x="127.6" y="123" transform="rotate(-90 127.6 123)">CP_RAW</text>
<text x="137.8" y="124.3" transform="rotate(-90 137.8 124.3)">CP_Sound</text>
<text x="261.4" y="124.6" transform="rotate(-90 261.4 124.6)">1</text>
<text x="261.4" y="130.9" transform="rotate(-90 261.4 130.9)">3</text>
<text x="264.3" y="127">2</text>
<text x="10.4" y="135.9">C</text>
<text x="204.9" y="133">SD_TRIG</text>
<text x="224.5" y="136" transform="rotate(-90 224.5 136)">2</text>
<text x="285.4" y="135.9">C</text>
<text x="112.1" y="143.5">12</text>
<text x="221.1" y="138.4">1</text>
<text x="227.5" y="138.4">3</text>
<text x="277.5" y="141.7" transform="rotate(-90 277.5 141.7)">SD_Sound</text>
<text x="124.8" y="146">14</text>
<text x="168.7" y="149.5">WhiteNoise</text>
<text x="208.5" y="145.5" transform="rotate(-90 208.5 145.5)">3</text>
<text x="253" y="147.3">13</text>
<text x="265.7" y="149.9">14</text>
<text x="201.8" y="150.4">2</text>
<text x="208.5" y="153.1" transform="rotate(-90 208.5 153.1)">1</text>
<text x="253" y="152.4">12</text>
<text x="16" y="160.9">TT_Sound</text>
<text x="273.7" y="159.8" transform="rotate(-90 273.7 159.8)">SD_RAW</text>
<text x="15.6" y="164.7">HH_Sound</text>
<text x="42.7" y="167.6">9</text>
<text x="15.7" y="172.3">SD_Sound</text>
<text x="15.7" y="168.5">CP_Sound</text>
<text x="42.2" y="172.7">10</text>
<text x="55.4" y="170.2">8</text>
<text x="74.4" y="171.1">MixedOut</text>
<text x="146.8" y="171.4">3</text>
<text x="146.8" y="174">8</text>
<text x="169.7" y="171.4">1</text>
<text x="15.6" y="176.1">BD_Sound</text>
<text x="10.4" y="185.9">D</text>
<text x="77" y="180.8">1</text>
<text x="84.6" y="180.8">2</text>
<text x="103.7" y="180.3">1</text>
<text x="103.7" y="182.9">2</text>
<text x="103.7" y="185.4">3</text>
<text x="285.4" y="185.9">D</text>
<text x="14.8" y="187.6">Metro_sound</text>
<text x="30" y="188.5">1</text>
<text x="37.6" y="188.5">2</text>
<text x="103.7" y="188">4</text>
<text x="158.5" y="188.7" transform="rotate(-90 158.5 188.7)">2</text>
<text x="35" y="199.9">1</text>
<text x="85" y="199.9">2</text>
<text x="135" y="199.9">3</text>
<text x="185" y="199.9">4</text>
<text x="235" y="199.9">5</text>
<text x="285" y="199.9">6</text>
</g>
<g font-size="1.8" fill="#008484">
<text x="78.9" y="17.9">C8</text>
<text x="86" y="13.4">R24</text>
<text x="86.2" y="15.7">82k</text>
<text x="92.9" y="17.9">C9</text>
<text x="207.8" y="14.3">+12V</text>
<text x="230.7" y="14.3">+12V</text>
<text x="78.3" y="20.2">3.3n</text>
<text x="92.2" y="20.2">3.3n</text>
<text x="125.3" y="22">D13</text>
<text x="160.9" y="22.1">D15</text>
<text x="197.4" y="23.8">GND</text>
<text x="202.7" y="23.8">0.1u</text>
<text x="225.6" y="23.8">0.1u</text>
<text x="256.6" y="18.1">+5V</text>
<text x="124" y="24.3">1n4148</text>
<text x="159.6" y="24.4">1n4148</text>
<text x="202.8" y="26.3">C22</text>
<text x="210.2" y="25.4" transform="rotate(-90 210.2 25.4)">V+</text>
<text x="211.2" y="26.4">U3E</text>
<text x="211.4" y="28.7">TL074</text>
<text x="219" y="25.1">GND</text>
<text x="225.7" y="26.3">C28</text>
<text x="233" y="25.4" transform="rotate(-90 233 25.4)">V+</text>
<text x="234.1" y="26.4">U6E</text>
<text x="234.2" y="28.7">TL074</text>
<text x="260.4" y="25.2">C33</text>
<text x="260.6" y="27.5">100u</text>
<text x="82.3" y="30.2">RV3</text>
<text x="83.7" y="32.6">5k</text>
<text x="118.8" y="30.1">470k</text>
<text x="119.6" y="32.7">R27</text>
<text x="126" y="33.8">0.47u</text>
<text x="126.6" y="31.3">C15</text>
<text x="139" y="35.2">47k</text>
<text x="150.4" y="35.2">47k</text>
<text x="157.5" y="32.8">C18</text>
<text x="157.7" y="35.1">2.2u</text>
<text x="170.9" y="30.1">470k</text>
<text x="171.7" y="32.7">R36</text>
<text x="253.9" y="35.3">GNDPWR</text>
<text x="108.8" y="39.7">+12V</text>
<text x="123.9" y="40.9">GND</text>
<text x="138.7" y="37.8">R29</text>
<text x="150.1" y="37.8">R31</text>
<text x="160.7" y="40.9">GND</text>
<text x="198.8" y="40.9">GND</text>
<text x="204" y="40.3">0.1u</text>
<text x="209" y="41.4">-12V</text>
<text x="220.4" y="40.9">GND</text>
<text x="225.6" y="40.3">0.1u</text>
<text x="231.8" y="41.4">-12V</text>
<text x="29.5" y="44.1">R12</text>
<text x="33.7" y="44.1">100k</text>
<text x="61.1" y="45.8">C5</text>
<text x="70.2" y="46.5">22k</text>
<text x="83.8" y="47.1">TL074</text>
<text x="84.6" y="44.8">U3A</text>
<text x="85.8" y="43.4">GND</text>
<text x="112.9" y="47.9">1M</text>
<text x="130.4" y="44.7">1n4148</text>
<text x="131.7" y="42.4">D14</text>
<text x="204.1" y="42.8">C23</text>
<text x="225.7" y="42.8">C27</text>
<text x="275.3" y="44.3">J5</text>
<text x="275.9" y="46.6">drum outputs</text>
<text x="29.5" y="49.2">R13</text>
<text x="33.7" y="49.2">100k</text>
<text x="61.2" y="48.1">1n</text>
<text x="71.4" y="49.1">R21</text>
<text x="103.8" y="48.3">C11</text>
<text x="103.9" y="50.6">47n</text>
<text x="112" y="50.5">R25</text>
<text x="151.9" y="51.7">0.1u</text>
<text x="162.8" y="51.7">R33</text>
<text x="29.5" y="59.4">R15</text>
<text x="29.5" y="54.3">R14</text>
<text x="33.7" y="59.4">100k</text>
<text x="33.7" y="54.3">100k</text>
<text x="42.2" y="54.3">R17</text>
<text x="46.9" y="54.3">1M</text>
<text x="51.1" y="58">10k</text>
<text x="52.3" y="55.4">R20</text>
<text x="81.4" y="56.8">+</text>
<text x="113.2" y="59.4">Q2</text>
<text x="131.3" y="56.8">470p</text>
<text x="131.7" y="54.3">C14</text>
<text x="152" y="54.3">C17</text>
<text x="163.1" y="54.3">15k</text>
<text x="209.2" y="57.8">R42</text>
<text x="249.8" y="59.8">C31</text>
<text x="257.4" y="55.3">R48</text>
<text x="257.8" y="57.6">1M</text>
<text x="263.8" y="59.8">C34</text>
<text x="29.5" y="64.4">R16</text>
<text x="34.2" y="64.4">1M</text>
<text x="70.2" y="63">10k</text>
<text x="71.4" y="60.5">R22</text>
<text x="109.9" y="61.9">2N3904</text>
<text x="118.8" y="65">GND</text>
<text x="153.3" y="64.8">C19</text>
<text x="160.6" y="62.7">2.2M</text>
<text x="160.9" y="60.4">R34</text>
<text x="167.3" y="64.8">C20</text>
<text x="201.4" y="64.6">6.8n</text>
<text x="201.5" y="62.3">C24</text>
<text x="208.9" y="60.1">2.2M</text>
<text x="215.4" y="64.6">6.8n</text>
<text x="215.5" y="62.3">C26</text>
<text x="249.9" y="62.1">68n</text>
<text x="263.9" y="62.1">68n</text>
<text x="54.1" y="67.6">GND</text>
<text x="73.1" y="70.1">GND</text>
<text x="153.2" y="67.2">3.3n</text>
<text x="167.2" y="67.2">3.3n</text>
<text x="164.6" y="77.2">R35</text>
<text x="205.5" y="74.7">RV4</text>
<text x="206.9" y="77">5k</text>
<text x="253.8" y="72.2">RV5</text>
<text x="255.2" y="74.5">5k</text>
<text x="38.3" y="83.9">C3</text>
<text x="45" y="81.7">4.7M</text>
<text x="45.3" y="79.4">R18</text>
<text x="52.2" y="83.9">C4</text>
<text x="164.5" y="79.5">1k</text>
<text x="37.6" y="86.2">3.3n</text>
<text x="51.6" y="86.2">3.3n</text>
<text x="209" y="87.9">GND</text>
<text x="255.3" y="89">TL074</text>
<text x="256.1" y="86.7">U6B</text>
<text x="257.3" y="85.3">GND</text>
<text x="160.7" y="90.4">GND</text>
<text x="191.4" y="95.9">R39</text>
<text x="228.1" y="93.6">R44</text>
<text x="228.1" y="95.9">10k</text>
<text x="239.6" y="93.4">R46</text>
<text x="239.8" y="95.7">47k</text>
<text x="276.3" y="91.1">R50</text>
<text x="276.4" y="93.4">3.3k</text>
<text x="41.7" y="96.3">RV2</text>
<text x="43.1" y="98.6">5k</text>
<text x="103.7" y="100.5">1n4148</text>
<text x="105" y="98.2">D11</text>
<text x="126.6" y="97.3">C12</text>
<text x="127.2" y="99.9">1u</text>
<text x="142.8" y="100.8">100k</text>
<text x="143.1" y="98.5">R30</text>
<text x="179.8" y="96.2">R37</text>
<text x="179.9" y="98.5">10k</text>
<text x="191.1" y="98.2">100k</text>
<text x="204.6" y="101.2">+</text>
<text x="252.9" y="98.7">+</text>
<text x="73.2" y="107">+12V</text>
<text x="94.9" y="107.6">D12</text>
<text x="105.6" y="107.5">RV7</text>
<text x="119" y="106.2">R26</text>
<text x="132.7" y="105.1">GND</text>
<text x="151.9" y="107.6">R32</text>
<text x="156.3" y="103.8">+</text>
<text x="200.1" y="107.4">1k</text>
<text x="200.1" y="105">R41</text>
<text x="207" y="105.6">TL074</text>
<text x="207.8" y="107.9">U6A</text>
<text x="248.3" y="104.8">1k</text>
<text x="248.4" y="102.5">R47</text>
<text x="43.2" y="113.2">TL074</text>
<text x="44" y="110.9">U3B</text>
<text x="45.2" y="109.5">GND</text>
<text x="67.5" y="112.7">C6</text>
<text x="89.1" y="112.7">Q1</text>
<text x="93.5" y="110.2">1n4148</text>
<text x="103.3" y="110">500k</text>
<text x="118.7" y="108.8">180k</text>
<text x="151.8" y="109.9">1k</text>
<text x="158.7" y="108.1">TL074</text>
<text x="159.5" y="110.5">U6C</text>
<text x="244.6" y="112">GND</text>
<text x="260" y="109.9">R49</text>
<text x="260.4" y="112.2">1M</text>
<text x="30.1" y="117.5">R11</text>
<text x="30.5" y="119.8">1M</text>
<text x="67.1" y="115.2">47n</text>
<text x="76.8" y="117.5">1M</text>
<text x="76.9" y="115.2">R23</text>
<text x="84.5" y="115.2">2N3904</text>
<text x="120.2" y="118.9">0.1u</text>
<text x="121.5" y="116.4">C13</text>
<text x="130.5" y="117.8">R28</text>
<text x="148" y="117.1">GND</text>
<text x="196.3" y="114.5">GND</text>
<text x="252.3" y="114.4">C32</text>
<text x="252.5" y="116.7">33n</text>
<text x="266.3" y="114.4">C35</text>
<text x="266.4" y="116.7">33n</text>
<text x="40.8" y="122.8">+</text>
<text x="104.7" y="122.9">470p</text>
<text x="105.1" y="120.3">C10</text>
<text x="130.6" y="120.3">33k</text>
<text x="92.2" y="131.1">GND</text>
<text x="216.7" y="129.7">1n4148</text>
<text x="218.1" y="127.4">D16</text>
<text x="230.1" y="129.1">0.33u</text>
<text x="230.8" y="126.5">C29</text>
<text x="256.3" y="126.8">RV6</text>
<text x="257.7" y="129.1">5k</text>
<text x="117.6" y="137.7">U3D</text>
<text x="213" y="136.8">D17</text>
<text x="231.3" y="136.7">RV8</text>
<text x="236.9" y="137.4">GND</text>
<text x="116.8" y="140">TL074</text>
<text x="180" y="141.9">C21</text>
<text x="202.1" y="141.9">Q3</text>
<text x="210.4" y="139.4">1n4148</text>
<text x="231.5" y="139.2">500K</text>
<text x="258.6" y="143">U6D</text>
<text x="259.8" y="139.9">GND</text>
<text x="114.4" y="144.4">+</text>
<text x="180.1" y="144.4">68p</text>
<text x="192.7" y="144.2">R40</text>
<text x="193.1" y="146.5">1M</text>
<text x="197.5" y="144.4">2N3904</text>
<text x="218.1" y="149.5">C25</text>
<text x="226.8" y="148.1">0.1u</text>
<text x="228.2" y="145.6">C30</text>
<text x="236.9" y="149.3">1k</text>
<text x="237" y="147">R45</text>
<text x="259.1" y="145.6">TL074</text>
<text x="278.9" y="145.7">R51</text>
<text x="279" y="148">4.7k</text>
<text x="47.9" y="151.8">R19</text>
<text x="48.6" y="154.1">1k</text>
<text x="189.9" y="155.6">1M</text>
<text x="190" y="153.3">R38</text>
<text x="217.7" y="152.1">470p</text>
<text x="255.4" y="153.3">+</text>
<text x="47.8" y="161.7">U3C</text>
<text x="205.2" y="160.3">GND</text>
<text x="233.1" y="156.5">GND</text>
<text x="47" y="164">TL074</text>
<text x="66.8" y="167.5">4.7u</text>
<text x="67.5" y="165.2">C7</text>
<text x="144.3" y="166.7">+12V</text>
<text x="154" y="167.9">TLE2426xP</text>
<text x="157.6" y="165.6">U5</text>
<text x="186.1" y="162.8">GND</text>
<text x="44.6" y="173.6">+</text>
<text x="149.1" y="172.3">IN</text>
<text x="164.7" y="172.3">OUT</text>
<text x="37.5" y="179.3">GND</text>
<text x="63.3" y="179.5">+BATT</text>
<text x="75.7" y="176.3">power switch</text>
<text x="78.9" y="174">SW14</text>
<text x="88.4" y="176.7">1n4001</text>
<text x="89.8" y="174.4">D10</text>
<text x="100.1" y="175.7" transform="rotate(-90 100.1 175.7)">+5V</text>
<text x="137.4" y="178.7">1u</text>
<text x="137.4" y="176.2">C16</text>
<text x="149.1" y="174.9">NOISE_REDUCTION</text>
<text x="172.2" y="178">GND</text>
<text x="28.9" y="184">metro_on/off</text>
<text x="31.9" y="181.7">SW13</text>
<text x="88.3" y="183.9">GNDPWR</text>
<text x="91.1" y="185.8">+12V</text>
<text x="106.4" y="181.2">IN+</text>
<text x="106.4" y="183.8">IN-</text>
<text x="114" y="183.8">U4</text>
<text x="140" y="185.5">-12V</text>
<text x="88.3" y="189">GNDPWR</text>
<text x="106.4" y="186.3">OUT+</text>
<text x="106.4" y="188.8">OUT-</text>
<text x="114.5" y="186.1">DCDC_Boost_XL6009E1</text>
<text x="159.4" y="186.4" transform="rotate(-90 159.4 186.4)">COMMON</text>
<text x="156.5" y="197">-12V</text>
</g>
<text font-size="1.8" fill="#008400" x="107.4" y="148.8">GND 13</text>
<text font-size="1.8" fill="#0000c2" x="68.6" y="185.4">this is actually 24V!!!</text>
</svg>
